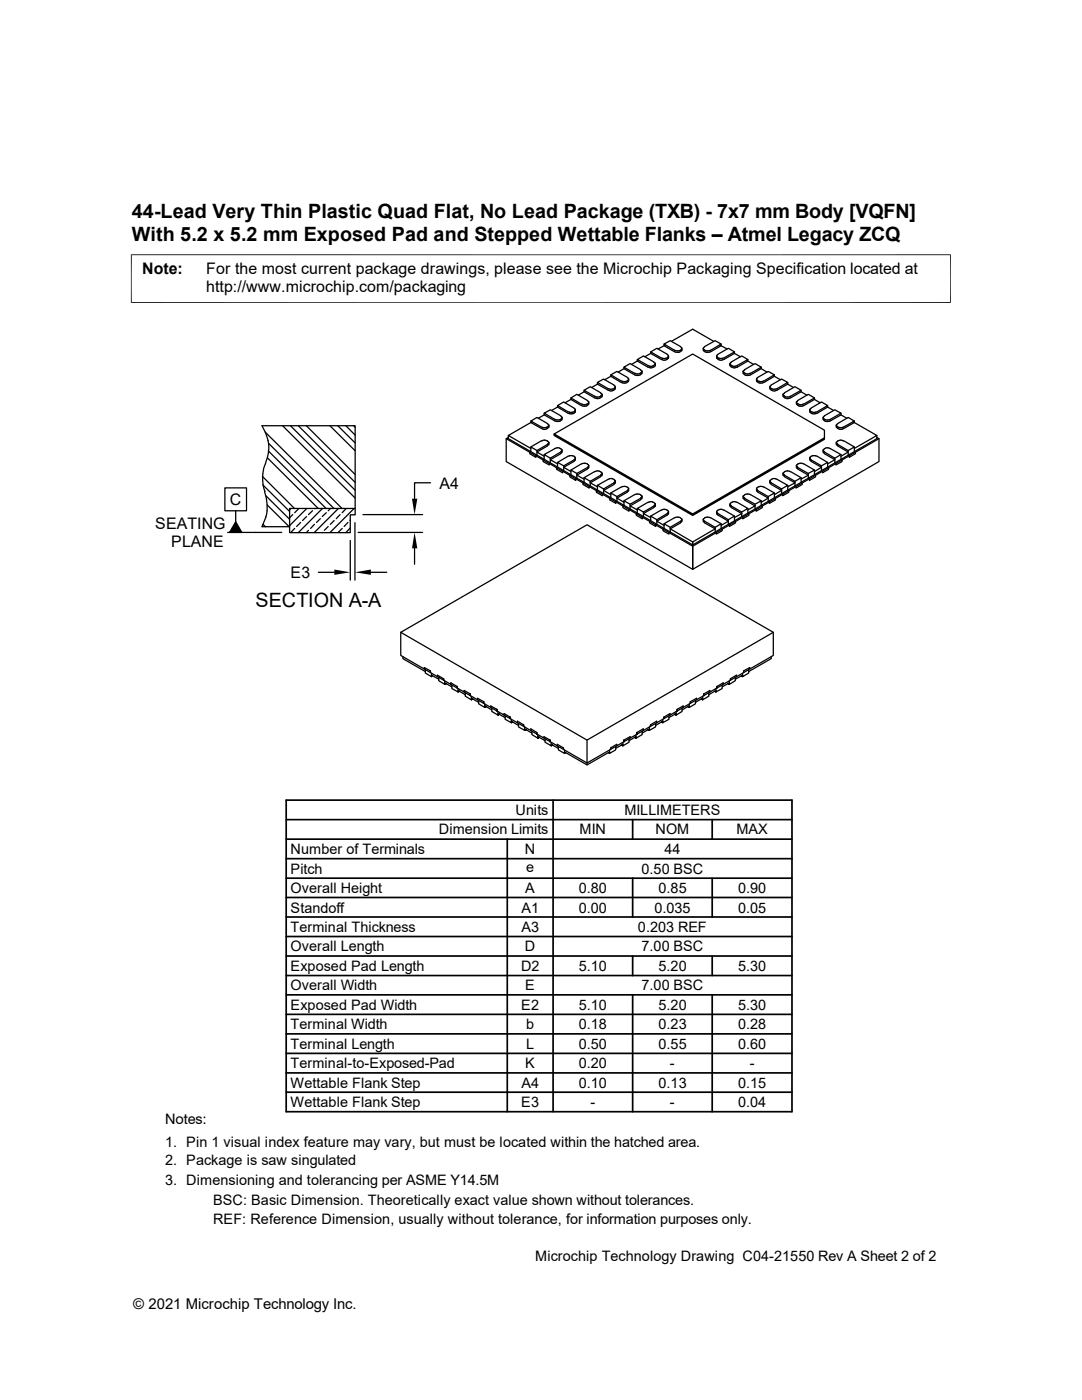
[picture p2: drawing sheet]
<svg xmlns="http://www.w3.org/2000/svg" width="216mm" height="279mm" viewBox="0 0 216 279" stroke-linecap="round" stroke-linejoin="round" font-family="sans-serif">
<g fill="none" stroke="#000" stroke-width=".25">
<path d="M113.9 79.4v.3l2.1 1.2M113.9 79.7l-1.2 .7M116.5 77.9v.3l2.2 1.2M116.5 78.2l-1.1 .7M117.2 80l.2 .1M117.2 79.9l-2.1-1.2-1.2 .7 2.1 1.2M118.7 79.4l.2 .1M118.9 79.5h.7M118.9 79.2h.7M119.2 76.3v.4l2.4 1.2M119.2 76.7l-1.2 .6M119.8 78.4l.2 .2"/>
<path d="M119.9 79.1l-.3 .1M119.9 78.4l-2.1-1.2-1.3 .7 2.4 1.3M120 79.2l-.4 .3M120 78.9l-.2 .1M120.1 78.6v.1M120.1 78.7v.5M120.1 78.7v.2M121.6 78h.7M121.9 74.8v.3l2.1 1.2M121.9 75.1l-1.2 .7M122.5 77.9h-.2M122.5 76.8l-2.1-1.2-1.2 .7 2.2 1.3 .7 .1 .5-.1"/>
<path d="M122.5 76.9l.2 .1M122.7 77.6l-.2 .2M122.7 77.3l-.2 .2M122.7 77l.1 .2M122.8 77.2l-.1 .5M122.8 77.2l-.1 .2M124 76.3l.9 .1M124 76l.9 .1M124.5 73.3v.3l2.1 1.2M124.5 73.6l-1.1 .7M125.1 76.3l-.2 .1M125.2 76l-.3 .1"/>
<path d="M125.2 75.4l.1 .1M125.2 75.3l-2.1-1.2-1.2 .7 2.1 1.2M125.3 76.1l-.1 .2M125.3 75.8l-.1 .2M125.4 75.5v.1M125.4 75.6v.6M125.4 75.6v.2M126.7 74.8l.2 .1M126.7 74.5h.2M126.9 74.6h.7M127.2 71.8v.3l2.1 1.2M127.2 72.1l-1.2 .6"/>
<path d="M127.8 74.8l-.9 .1M127.8 73.8l.2 .2M127.8 74.5h-.2M127.8 73.8l-2.1-1.2-1.2 .7 2.1 1.2M128 74.6l-.2 .2M128 74.3l-.2 .2M128.1 74v.1M128.1 74.1v.5M128.1 74.1v.2M129.3 73.2l.2 .1M129.5 73.4h.7M129.5 73.1h.7"/>
<path d="M129.8 70.2v.3l2.1 1.2M129.8 70.5l-1.1 .7M130.5 72.9l-.3 .1M130.5 72.3l.1 .2M130.5 72.3l-2.1-1.3-1.2 .8 2.3 1.2M130.6 73.1l-.4 .2M130.6 72.7l-.1 .2M130.7 72.4l.1 .2M130.8 72.6l-.1 .5M130.8 72.6l-.1 .2M132 71.7l.2 .1M132 71.4l.4 .1 .8-.1"/>
<path d="M132.2 71.8h.7M132.5 68.7v.3l2.1 1.2 1 .1M132.8 68.8l-1.5 .8M133.1 71.7l-.2 .1M133.1 70.7l.2 .2M133.1 70.7l-2-1.2-1.3 .7 2.1 1.2M133.3 71.5l-.2 .2M133.3 71.2l-.2 .2M133.3 70.9l.1 .2M133.4 71.1l-.1 .4M133.4 71.1l-.1 .1M134 68.1l4.2-2.4 4.2 2.4"/>
<path d="M135.8 70.2l-.3 .1M135.8 69.2l-2.1-1.2-1.2 .7 2.1 1.2 1 .1M135.8 69.9l-.3 .1M135.8 69.2l.2 .2M136 70l-.2 .1M136 69.7l-.2 .2M136 69.4l.1 .2M136.1 69.6l-.1 .4M136.1 69.6l-.1 .1M140.3 69.6l.1 .4M140.3 69.6l.1 .1M140.4 69.4l-.1 .2"/>
<path d="M140.4 70l.2 .1M140.4 69.7l.2 .2M140.6 70.2l.3 .1M140.6 69.2l2.1-1.2 1.2 .7-2.1 1.2-1 .1M140.6 69.2l-.2 .2M140.6 69.9l.3 .1M143 71.1v.4M143 71.1v.1M143.1 71.5l.2 .2M143.1 71.2l.2 .2M143.3 71.7l.2 .1M143.3 70.7l2-1.2 1.3 .7-2.1 1.2-.5 .1-.8-.1"/>
<path d="M143.3 70.7l-.3 .4M143.5 71.8h.7M143.6 68.8l1.5 .8M143.9 68.7v.3l-2.1 1.2-1 .1M145.6 72.6v.3M145.7 72.9v.2M145.7 72.4v.4M145.8 73.1l.4 .2M145.8 72.7l.1 .2M145.9 72.3l2.1-1.3 1.2 .8-2.1 1.1M145.9 72.9l.3 .1M145.9 72.3l-.1 .2"/>
<path d="M146.2 73.4h.7M146.2 73.1h.7M146.6 70.2v.3l-2.4 1.3M146.6 70.5l1.1 .7M147.2 73.2l-.3 .1M147.2 72.9l-.3 .1M148.3 74.1v.5M148.3 74.1v.2M148.3 74v.1M148.4 74.6l.2 .2M148.4 74.3l.4 .2M148.5 73.8l2.2-1.2 1.2 .7-2.1 1.2"/>
<path d="M148.6 73.8l-.2 .2M148.8 74.6h.7M149.2 71.8v.3l-2.1 1.2M149.2 72.1l1.2 .6M149.8 74.5h-.3M151 75.6v.6M151 75.6v.2M151 75.5v.1M151 76.1l.2 .2M151 75.8l.2 .2M151.2 75.3l2.1-1.2 1.2 .7-2.1 1.2-.9 .1M151.2 75.4l-.2 .1"/>
<path d="M151.3 76.3l.2 .1M151.3 76l.2 .1M151.9 73.3v.3l-2.1 1.2-.4 .1-.8-.1M151.9 73.6l1.1 .7M152.4 76.3l-.9 .1M153.6 77.2l.1 .5M153.6 77.2l.1 .2M153.7 77.6l.2 .2M153.7 77.3l.2 .2M153.9 77.9h.2M153.9 76.8l2.1-1.2 1.2 .7-2.2 1.3-.7 .1-.4-.1M153.9 76.9l-.3 .3"/>
<path d="M154.1 78h.7M154.5 74.8v.3l-2.1 1.2M154.5 75.1l1.2 .7M156.3 78.7v.5M156.3 78.7v.2M156.3 78.6v.1M156.4 79.2l.4 .3M156.4 78.9l.1 .1M156.5 78.4l2.1-1.2 1.3 .7-2.2 1.2M156.5 79.1l.3 .1M156.5 78.4l-.1 .2M156.8 79.5h.7"/>
<path d="M156.8 79.2h.7M157.2 76.3v.4l-2.4 1.2M157.2 76.7l1.2 .6M157.7 79.4l-.2 .1M157.8 79.1l-.3 .1M159.2 79.9l2.1-1.2 1.2 .7-2.1 1.2M159.2 80l-.2 .1M159.9 77.9v.3l-2.2 1.2M159.9 78.2l1.1 .7M162.5 79.4v.3l-2.1 1.2-.4 .2-.8-.2M162.5 79.7l1.2 .7M44.9 97.4h4.3v4.5h-4.3z"/>
<path d="M52.4 95.1l6.4 6.4M52.5 94.5v1.9l.4 1.7M52.5 96.8l5.3 5.3M52.8 98.1a7.5 7.5 0 0 1 .2 5M52.9 86.2l15.3 15.3M53 98.9l4.8 4.7M53.3 91.4l10.2 10.1M53.5 87.9a9.1 9.1 0 0 1-.9 5.6l-.1 1M53.5 87.9l-.5-1.5-.7-1.4h18.6v16.5M53.6 88.5l13 13M53.6 90.1l11.5 11.4M56.4 85l14.5 14.4"/>
<path d="M58 85l12.9 12.8M59.5 85l11.4 11.3M61.1 85l9.8 9.7M65.8 85l5.1 5M67.4 85l3.5 3.4M69 85l1.9 1.8M70.6 85l.3 .3M85.9 96.4h-3.2v3.1M101 87.5v4.6l37.2 21.5 37.2-21.5v-4.6M101.4 86.9v.6l36.8 21.3 36.8-21.3v-.6M101.4 87.3l-.4 .2 37.2 21.5 37.2-21.5-.4-.2M105.9 89.2v.9l-.2 .2v.3l1.2 .7v-.4l.2-.1v-.9"/>
<path d="M105.9 84v.3l2.1 1.2M106.2 84.2l-4.8 2.7 4.5 2.6M108 88l-2.1 1.2 1.2 .7 2.2-1.2M108.1 85.5l.2 .1M108.1 85.2l.2 .1M108.3 87.9h.7M108.3 85.6h.7M108.3 87.9l-.2 .1M108.6 90.7v1l-.2 .1v.3l1.2 .7v-.3l.2-.1v-1M108.6 82.5v.3l2.2 1.2 .7 .1 .4-.1M108.6 82.8l-1.2 .7M109 87.9l.3 .1"/>
<path d="M109.2 88l.2 .2M109.2 84.5l.2 .2M109.3 89l-2.2 1.2 1.5 .9M109.3 85.2l-1 .1M109.3 84.5l-2.2-1.2-1.2 .7 2.1 1.2M109.4 88.8l-.2 .1M109.4 88.5l-.2 .1M109.4 85.3l-.4 .3M109.4 85l-.2 .2M109.5 88.2v.1M109.5 84.7v.2M109.5 88.3v.5"/>
<path d="M109.5 88.3v.2M109.5 84.9v.4M109.5 84.9v.1M110.6 86.6l27.6 16 26.3-15.2v-1.5l-26.3-15.2-27.6 15.9v.3l27.6 16 26.3-15.2v-.3M111 89.5l-2.4 1.2 1.2 .7 2.3-1.4M111 89.4h.6M111.3 92.3v.9l-.3 .1v.3l1.3 .8v-.4l.2-.1v-.9M111.3 80.9v.3l2 1.3M111.3 81.2l-1.2 .7M111.6 89.5h.3M111.9 89.6l.2 .1M111.9 83l-2.1-1.2-1.2 .7 2.2 1.2 .7 .1 .4-.1"/>
<path d="M111.9 83l.2 .2M111.9 90.6l-2.1 1.1 1.5 .9M112.1 90.3l-.2 .2M112.1 83.8l-.2 .1M112.1 83.5l-.2 .2M112.1 89.7v.2M112.1 83.2v.2M112.1 89.9v.4M112.1 89.9v.1M112.1 83.4v.4M112.1 83.4v.1M113.3 91.1l-2 1.2 1.2 .7 2.1-1.2"/>
<path d="M113.4 91.1l.4-.2 .8 .2M113.4 82.5l.4 .1 .8-.1M113.4 82.2l.4 .1 .8-.1M113.9 93.8v.9l-.2 .1v.4l1.2 .7v-.4l.2-.1v-.9M114.6 91.1l.1 .2M114.6 81.5l.1 .2M114.6 81.4l-2.1-1.2-1.2 .7 2 1.3M114.6 92.1l-2.1 1.2 1.4 .8M114.7 91.9l-.1 .1M114.7 91.6l-.1 .1M114.7 82.3l-.1 .1M114.7 82l-.1 .1"/>
<path d="M114.8 91.2v.2M114.8 81.6v.2M114.8 91.4v.5M114.8 91.4v.2M114.8 81.8v.5M114.8 81.8v.2M116 92.6l-2.1 1.2 1.2 .7 2.3-1.4M116 80.9l1 .1M116 80.6l.3 .1M116.3 80.7h.7M116.5 95.3v1l-.2 .1v.3l1.3 .7v-.3l.2-.2v-.8M116.9 92.5l.3 .1"/>
<path d="M117 92.5l-1 .1M117.2 80.9l-.3 .1M117.2 92.6l.2 .2M117.2 93.6l-2.1 1.2 1.4 .8M117.4 93.4l-.2 .2M117.4 80.7l-.2 .2M117.4 80.4l-.5 .3M117.4 92.8l.1 .1M117.4 80.1l.1 .2M117.5 92.9l-.1 .5M117.5 92.9l-.1 .2M117.5 80.3l-.1 .4"/>
<path d="M117.5 80.3l-.1 .1M118.7 94.1l-2.2 1.2 1.3 .8 2.1-1.3M118.9 94h.7M118.9 94.1h-.2M119.2 96.9v.9l-.2 .1v.4l1.2 .6v-.3l.2-.1v-.9M119.6 94.1h.3M119.8 94.1l.2 .2M119.9 95.1l-2.1 1.3 1.4 .8M120 94.9l-.2 .2M120 94.6l-.2 .2M120.1 94.3v.2M120.1 94.5v.5"/>
<path d="M120.1 94.5v.2M121.6 95.6l-2.4 1.3 1.2 .7 2.3-1.5M121.6 95.5h.7M121.9 98.4v.9l-.2 .1v.4l1.2 .7v-.3l.2-.2v-.9M122.3 95.6l.3 .1M122.5 95.7l.2 .2M122.5 96.7l-2.1 1.2 1.5 .8M122.7 96.5l-.2 .1M122.7 95.8l.1 .2M122.8 96l-.1 .5M122.8 96l-.1 .2M124 97.2l-2.1 1.2 1.2 .7 2.1-1.2"/>
<path d="M124.5 99.9v.9l-.2 .2v.3l1.2 .7v-.3l.2-.1v-1M124.9 97.1l.3 .1M124.9 97.1l-.9 .1M125.2 97.2l.1 .2M125.2 98.2l-2.1 1.2 1.4 .8M125.3 98l-.1 .2M125.3 97.7l-.1 .2M125.4 97.4v.1M125.4 97.5v.5M125.4 97.5v.2M126.6 98.7l-2.1 1.2 1.2 .7 2.1-1.2M126.9 98.6l.9 .1"/>
<path d="M126.9 98.6l-.2 .1M127.8 98.8l.2 .1M127.8 99.7l-2.1 1.3 1.5 .8M128 99.5l-.2 .2M128 99.2l-.2 .2M128.1 98.9v.2M128.1 99.1v.5M128.1 99.1v.1M148.3 99.1v.5M148.3 99.1v.1M148.3 98.9v.2M148.4 99.5l.2 .2"/>
<path d="M148.4 99.2l.2 .2M148.5 99.7l2.2 1.3-1.5 .8M148.6 98.8l-.2 .1M148.6 98.7l.4-.1 .6 .1 2.3 1.2-1.2 .7-2.2-1.2M151 97.5v.5M151 97.5v.2M151 97.4v.1M151 98l.2 .2M151 97.7l.2 .2M151.2 97.2l-.2 .2M151.2 98.2l2.1 1.2-1.4 .8M151.5 97.1l.9 .1"/>
<path d="M151.5 97.1l-.2 .1M151.9 99.9v.9l.2 .2v.3l-1.2 .7v-.3l-.2-.1v-1M152.4 97.2l2.1 1.2-1.2 .7-2.1-1.2M153.6 96v.4l.3 .2M153.6 96l.1 .2M153.7 95.8l-.1 .2M153.9 95.7l-.2 .2M153.9 96.7l2.1 1.2-1.5 .8M154.1 95.6l-.2 .1M154.1 95.5h.7M154.5 98.4v.9l.2 .1v.4l-1.2 .7v-.3l-.2-.2v-.9M154.8 95.6l2.4 1.3-1.2 .7-2.3-1.5"/>
<path d="M156.3 94.5v.5M156.3 94.5v.2M156.3 94.3v.2M156.4 94.9l.1 .2M156.4 94.6l.1 .2M156.5 95.1l2.1 1.3-1.4 .8M156.8 94.1l-.4 .2M156.8 94h.7M157.2 96.9v.9l.2 .1v.4l-1.2 .6v-.3l-.2-.1v-.9M157.5 94.1h.2M157.7 94.1l2.2 1.2-1.3 .8-2.1-1.3M158.9 92.9l.1 .5"/>
<path d="M158.9 92.9l.1 .2M158.9 80.3l.1 .4M158.9 80.3l.1 .1M159 92.8l-.1 .1M159 80.1l-.1 .2M159 93.4l.2 .2M159 93.1l.2 .2M159 80.7l.2 .2M159 80.4l.5 .3M159.2 92.6l.4-.1h.7l2.2 1.3-1.2 .7-2.1-1.2M159.2 93.6l2.1 1.2-1.4 .8M159.2 92.6l-.2 .2"/>
<path d="M159.5 80.7h.6M159.9 95.3v1l.2 .1v.3l-1.3 .7v-.3l-.2-.2v-.8M160.4 80.6l-.3 .1M161.6 91.4v.5M161.6 91.4v.2M161.6 81.8v.5M161.6 81.8v.2M161.6 91.2v.2M161.6 81.6v.2M161.7 91.9l.1 .1M161.7 91.6l.1 .1M161.7 82.3l.1 .1"/>
<path d="M161.7 82l.1 .1M161.8 91.1l-.1 .2M161.8 91.1l.5-.2 .7 .2M161.8 81.4l2.1-1.2 1.2 .7-2 1.3-.5 .1-.8-.1M161.8 81.5l-.1 .2M161.8 92.1l2.1 1.2-1.4 .8M162.5 93.8v.9l.2 .1v.4l-1.2 .7v-.4l-.2-.1v-.9M163.1 91.1l2 1.2-1.2 .7-2.1-1.2M164.3 89.9v.4l.2 .2M164.3 89.9v.1M164.3 83.4v.4M164.3 83.4v.1"/>
<path d="M164.3 89.7v.2M164.3 83.8l.2 .1M164.3 83.5l.2 .2M164.5 89.6l-.2 .1M164.5 83l2.1-1.2 1.2 .7-2.1 1.2-.4 .1-.8-.1M164.5 83l-.2 .4M164.5 90.6l2.1 1.1-1.5 .9M164.8 89.5h-.3M164.8 89.4h.6M165.1 92.3v.9l.3 .1v.3l-1.3 .8v-.4l-.2-.1v-.9M165.1 80.9v.3l-2 1.3-.5 .1-.8-.1M165.1 81.2l1.2 .7"/>
<path d="M165.4 89.5l2.4 1.2-1.2 .7-2.3-1.4M166.9 88.3v.5M166.9 88.3v.2M166.9 84.9v.4M166.9 84.9v.1M166.9 88.2v.1M166.9 84.7v.2M167 88.8l.2 .1M167 88.5l.2 .1M167 85.3l.4 .3M167 85l.2 .2M167.1 89l2.1 1.2-1.4 .9"/>
<path d="M167.1 84.5l2.1-1.2 1.3 .7-2.4 1.3M167.2 88l-.2 .2M167.2 85.2l.9 .1M167.2 84.5l-.2 .2M167.4 87.9l-.3 .1M167.4 87.9h.7M167.4 85.6h.7M167.8 90.7v1l.2 .1v.3l-1.2 .7v-.3l-.2-.1v-1M167.8 82.5v.3l-2.2 1.2-.7 .1-.4-.1M167.8 82.8l1.2 .7M168.1 87.9l.2 .1M168.4 88l2.1 1.2-1.3 .7-2.1-1.2"/>
<path d="M170.2 84.2l4.8 2.7-4.5 2.6M170.5 89.2v.9l.2 .2v.3l-1.2 .7v-.4l-.3-.1v-.9M170.5 84v.3l-2.4 1.3M45.4 106.3h10.8M47 104.1l1.3 2.2h-2.5zM47 101.9v2.2M52.5 104.6l.5 .5M53.1 103.1l-.8 2h5.5M53.3 100.8l4.4 4.3M57.8 101.5h13.1v1.2h-1v3.6h-12.1zM58 101.5l-.2 .3M58.4 102.7l-.6 .6"/>
<path d="M58.8 105.5l-.8 .8M59.6 101.5l-.8 .8M60 104.3l-.8 .8M61.2 103.1l-.8 .8M61.2 101.5l-3.4 3.4M61.6 105.8l-.5 .5M62.4 101.9l-.8 .8M62.7 104.6l-.7 .9M62.8 101.5h-.1M63.5 114.2h3.2M63.9 103.5l-.7 .8M64.3 106.3h.1"/>
<path d="M64.3 101.5l-4.8 4.8M65.1 102.3l-.8 .8M65.5 105.1l-.8 .7M66 101.5l-.5 .4M66.7 103.9l-.8 .7M67.5 101.5l-4.8 4.8M67.9 102.7l-.8 .8M68.3 105.5l-.8 .8M69 101.5l-.7 .8M69.4 104.3l-.7 .8M69.9 105.4l-.9 .9M69.9 103.8l-.1 .1"/>
<path d="M69.9 107.9v7.9M70.7 101.5l-4.9 4.8M70.8 104.3v11.5M71.5 106.3h12.8M72.4 102.7h11.9M74 114.2h3.2M82.7 109.4v3.2M127.2 101.5v.9l-.2 .1v.3l1.2 .7v-.3l.2-.1v-.9M129.5 100.2h.7M129.5 100.2l-2.3 1.3 1.2 .7 2.1-1.2M129.8 103v.9l-.2 .2v.3l1.3 .7v-.4l.2-.1v-.9M130.2 100.2l.4 .3"/>
<path d="M130.5 101.3l-2.1 1.2 1.4 .8M130.6 101l-.1 .2M130.6 100.8l-.1 .1M130.7 100.5l.1 .1M130.8 100.6l-.1 .5M130.8 100.6l-.1 .2M131.9 101.8l-2.1 1.2 1.3 .7 2-1.2M132.2 101.7h.7M132.2 101.7l-.2 .1M132.5 104.5v1l-.2 .1v.3l1.2 .7v-.3l.2-.1v-1M132.9 101.7l.4 .3M133.3 102.6l-2.2 1.4 1.4 .9"/>
<path d="M133.3 102.3l-.2 .1M133.3 102l.1 .2M133.4 102.2l-.1 .4M133.4 102.2l-.1 .1M134.6 103.3l-2.1 1.2 1.2 .7 2.3-1.4M135.5 103.3h.3M135.6 103.3h-1M135.8 103.4l.2 .1M135.8 104.4l-2.1 1.1 4.5 2.7 4.5-2.7-2.1-1.1M136 104.1l-.2 .2M136 103.5l.1 .2M136.1 103.7l-.1 .4"/>
<path d="M136.1 103.7l-.1 .1M138.2 108.2v.6M138.2 109v4.6M140.3 103.7l.1 .4M140.3 103.7l.1 .1M140.4 103.5l-.1 .2M140.4 104.1l.2 .2M140.6 103.4l-.2 .1M140.8 103.3h1M140.9 103.3h-.3M141.8 103.3l2.1 1.2-1.2 .7-2.3-1.4M143 102.2v.3l.3 .3 2 1.2-1.4 .9"/>
<path d="M143 102.2v.1M143.1 102.3l.2 .1M143.5 101.7l-.5 .3v.2M143.5 101.7h.7M143.9 104.5v1l.2 .1v.3l-1.2 .7v-.3l-.2-.1v-1M144.2 101.7l2.4 1.3-1.3 .7-2-1.2M145.6 100.6v.3M145.7 100.9v.2M145.7 100.5v.3M145.8 101l.1 .2M145.8 100.8l.1 .1M145.9 101.3l2.1 1.2-1.4 .8"/>
<path d="M146.2 100.2l-.4 .3M146.2 100.2h.7M146.6 103v.9l.2 .2v.3l-1.3 .7v-.4l-.2-.1v-.9M146.9 100.2l2.3 1.3-1.2 .7-2.1-1.2M149.2 101.5v.9l.2 .1v.3l-1.2 .7v-.3l-.2-.1v-.9M80 126.2l37.1-21.5 37.2 21.5-37.2 21.5zM80 126.2v4.6l37.1 21.5 37.2-21.5v-4.6M80.4 131.1v.3l4.5 2.6M84.7 133.5v-.3l1.2 .7v.3M84.9 133.6v.7l1.2 .7v-.6M86.1 134.7l1.4 .9M86.4 134.9l-.3 .1"/>
<path d="M87.3 135.1v-.4l1.2 .8v.3M87.5 135.2v.6l1.2 .8v-.7M88.7 136.3l1.5 .8M89 136.4l-.3 .2M90 136.6v-.3l1.2 .7v.3M90.2 136.7v.7l1.2 .7v-.7M91.4 137.8l1.4 .8M91.7 138l-.3 .1M92.6 138.1v-.3l1.3 .7v.4M92.8 138.3v.6l1.3 .8v-.7M94.1 139.3l1.4 .9M94.3 139.5l-.2 .2"/>
<path d="M95.3 139.7v-.3l1.2 .6v.4M95.5 139.8v.7l1.2 .7v-.7M138.8 139.8v.7l-1.3 .7v-.7M139 139.7v-.3l-1.2 .6v.4M140 139.5l.2 .2M140.2 139.3l-1.4 .9M141.4 138.3v.6l-1.2 .8v-.7M141.6 138.1v-.3l-1.2 .7v.4M142.6 138l.3 .1M142.9 137.8l-1.5 .8M144.1 136.7v.7l-1.2 .7v-.7M144.3 136.6v-.3l-1.2 .7v.3"/>
<path d="M145.2 136.4l.3 .2M145.5 136.3l-1.4 .8M146.7 135.2v.6l-1.2 .8v-.7M146.9 135.1v-.4l-1.1 .8v.3M147.9 134.9l.3 .1M148.2 134.7l-1.5 .9M149.4 133.6v.7l-1.2 .7v-.6M149.6 133.5v-.3l-1.2 .7v.3M153.9 131.1v.3l-4.5 2.6M96.7 140.8l1.4 .9M97 141l-.3 .2M97.9 141.2v-.3l1.2 .7v.3"/>
<path d="M98.1 141.3v.7l1.3 .7v-.7M99.4 142.4l1.4 .8M99.7 142.5l-.3 .2M100.6 142.7v-.3l1.2 .7v.3M100.8 142.9v.7l1.2 .6v-.6M102 143.9l1.5 .9M102.3 144.1l-.3 .1M103.3 144.3v-.4l1.2 .8v.3M103.5 144.4v.7l1.2 .7v-.7M104.7 145.5l1.4 .8M104.9 145.6l-.2 .2M105.9 145.8v-.3l1.2 .7v.3"/>
<path d="M106.1 145.9v.7l1.2 .7v-.7M107.3 147l1.5 .8M107.6 147.2l-.3 .1M108.5 147.3v-.3l1.3 .7v.3M108.8 147.4v.7l1.2 .7v-.6M110 148.5l1.4 .9M110.2 148.7l-.2 .1M111.2 148.9v-.4l1.2 .8v.3M111.4 149v.6l1.2 .8v-.7M112.6 150.1l4.5 2.6 4.5-2.6M112.9 150.2l-.3 .2M117.1 147.7v5"/>
<path d="M121.4 150.2l.2 .2M122.9 149v.6l-1.3 .8v-.7M123.1 148.9v-.4l-1.3 .8v.3M124 148.7l.3 .1M124.3 148.5l-1.4 .9M125.5 147.4v.7l-1.2 .7v-.6M125.7 147.3v-.3l-1.2 .7v.3M126.7 147.2l.2 .1M126.9 147l-1.4 .8M128.1 145.9v.7l-1.2 .7v-.7M128.4 145.8v-.3l-1.3 .7v.3M129.3 145.6l.3 .2"/>
<path d="M129.6 145.5l-1.5 .8M130.8 144.4v.7l-1.2 .7v-.7M131 144.3v-.4l-1.2 .8v.3M132 144.1l.2 .1M132.2 143.9l-1.4 .9M133.5 142.9v.7l-1.3 .6v-.6M133.7 142.7v-.3l-1.2 .7v.3M134.6 142.5l.3 .2M134.9 142.4l-1.4 .8M136.1 141.3v.7l-1.2 .7v-.7M136.3 141.2v-.3l-1.2 .7v.3M137.3 141l.2 .2"/>
<path d="M137.5 140.8l-1.4 .9"/>
</g>
<path d="M26.1 50.8h163.6M26.2 50.8v9.7M189.7 50.8v9.7M26.1 60.4h163.6" fill="none" stroke="#000" stroke-width=".2"/>
<path d="M82.2 99.5h1.1l-.6 3.2zM47 104.1l1.3 2.2h-2.5zM66.7 113.7l3.2 .5-3.2 .5zM70.8 114.2l3.2-.5v1zM82.7 106.3l.6 3.1h-1.1z" fill="#000"/>
<g fill="none" stroke="#000" stroke-width=".34">
<path d="M57.1 159.7h100.9v62.2h-100.9zM110.4 159.7v62.2M57.1 179.1h100.9M57.1 175.3h100.9M57.1 171.4h100.9M57.1 167.5h100.9M57.1 163.6h100.9M101.2 167.5v54.4M126.2 163.6v3.9M126.2 175.3v7.7M142.1 163.6v3.9M142.1 175.3v7.7"/>
<path d="M57.1 190.8h100.9M57.1 183h100.9M57.1 198.5h100.9M57.1 194.7h100.9M57.1 186.9h100.9M126.2 190.8v3.9M126.2 198.5v23.4M142.1 190.8v3.9M142.1 198.5v23.4M57.1 206.3h100.9M57.1 210.2h100.9M57.1 202.4h100.9"/>
<path d="M57.1 214.1h100.9M57.1 218h100.9"/>
</g>
<g font-size="3.9">
<text x="26.3" y="43.5">44-Lead Very Thin Plastic Quad Flat, No Lead Package (TXB) - 7x7 mm Body [VQFN]</text>
<text x="26.3" y="48">With 5.2 x 5.2 mm Exposed Pad and Stepped Wettable Flanks – Atmel Legacy ZCQ</text>
<text x="51" y="121.2">SECTION A-A</text>
</g>
<g font-size="3.2">
<text x="28.4" y="54.6">Note:</text>
<text x="41.1" y="54.6">For the most current package drawings, please see the Microchip Packaging Specification located at</text>
<text x="41.1" y="58.3">http://www.microchip.com/packaging</text>
<text x="45.8" y="100.8">C</text>
<text x="87.7" y="97.5">A4</text>
<text x="31" y="105.6">SEATING</text>
<text x="34.2" y="109.3">PLANE</text>
<text x="58" y="115.3">E3</text>
</g>
<text font-size="3" x="26.6" y="261.3">© 2021 Microchip Technology Inc.</text>
<g font-size="2.9">
<text x="87.5" y="166.5">Dimension Limits</text>
<text x="102.9" y="162.7">Units</text>
<text x="115.7" y="166.5">MIN</text>
<text x="124.6" y="162.7">MILLIMETERS</text>
<text x="130.8" y="166.5">NOM</text>
<text x="146.9" y="166.5">MAX</text>
<text x="58" y="170.4">Number of Terminals</text>
<text x="104.7" y="170.4">N</text>
<text x="132.6" y="170.4">44</text>
<text x="58" y="178.2">Overall Height</text>
<text x="58" y="174.3">Pitch</text>
<text x="104.8" y="178.2">A</text>
<text x="105" y="174">e</text>
<text x="115.5" y="178.2">0.80</text>
<text x="128" y="174.3">0.50 BSC</text>
<text x="131.4" y="178.2">0.85</text>
<text x="147.3" y="178.2">0.90</text>
<text x="58" y="186">Terminal Thickness</text>
<text x="58" y="182.1">Standoff</text>
<text x="104.1" y="182.1">A1</text>
<text x="104.1" y="186">A3</text>
<text x="115.5" y="182.1">0.00</text>
<text x="127.3" y="186">0.203 REF</text>
<text x="130.6" y="182.1">0.035</text>
<text x="147.3" y="182.1">0.05</text>
<text x="58" y="189.9">Overall Length</text>
<text x="104.7" y="189.9">D</text>
<text x="128" y="189.9">7.00 BSC</text>
<text x="58" y="197.7">Overall Width</text>
<text x="58" y="193.8">Exposed Pad Length</text>
<text x="104" y="193.8">D2</text>
<text x="104.8" y="197.7">E</text>
<text x="115.5" y="193.8">5.10</text>
<text x="128" y="197.7">7.00 BSC</text>
<text x="131.4" y="193.8">5.20</text>
<text x="147.3" y="193.8">5.30</text>
<text x="58" y="201.5">Exposed Pad Width</text>
<text x="104" y="201.5">E2</text>
<text x="115.5" y="201.5">5.10</text>
<text x="131.4" y="201.5">5.20</text>
<text x="147.3" y="201.5">5.30</text>
<text x="58" y="205.4">Terminal Width</text>
<text x="58" y="209.3">Terminal Length</text>
<text x="105" y="205.4">b</text>
<text x="105" y="209.3">L</text>
<text x="115.5" y="209.3">0.50</text>
<text x="115.5" y="205.4">0.18</text>
<text x="131.4" y="205.4">0.23</text>
<text x="131.4" y="209.3">0.55</text>
<text x="147.3" y="209.3">0.60</text>
<text x="147.3" y="205.4">0.28</text>
<text x="58" y="213.2">Terminal-to-Exposed-Pad</text>
<text x="104.8" y="213.2">K</text>
<text x="115.5" y="213.2">0.20</text>
<text x="133.7" y="213.2">-</text>
<text x="149.6" y="213.2">-</text>
<text x="58" y="217.1">Wettable Flank Step</text>
<text x="58" y="221">Wettable Flank Step</text>
<text x="104" y="220.9">E3</text>
<text x="104.1" y="217.1">A4</text>
<text x="115.5" y="217.1">0.10</text>
<text x="117.8" y="221">-</text>
<text x="131.4" y="217.1">0.13</text>
<text x="133.7" y="221">-</text>
<text x="147.3" y="221">0.04</text>
<text x="147.3" y="217.1">0.15</text>
<text x="32.9" y="224.3">Notes:</text>
<text x="32.9" y="228.9">1. Pin 1 visual index feature may vary, but must be located within the hatched area.</text>
<text x="32.9" y="232.5">2. Package is saw singulated</text>
<text x="32.9" y="236.5">3. Dimensioning and tolerancing per ASME Y14.5M</text>
<text x="42.5" y="244.3">REF: Reference Dimension, usually without tolerance, for information purposes only.</text>
<text x="42.5" y="240.5">BSC: Basic Dimension. Theoretically exact value shown without tolerances.</text>
<text x="106.8" y="251.6">Microchip Technology Drawing C04-21550 Rev A Sheet 2 of 2</text>
</g>
</svg>
